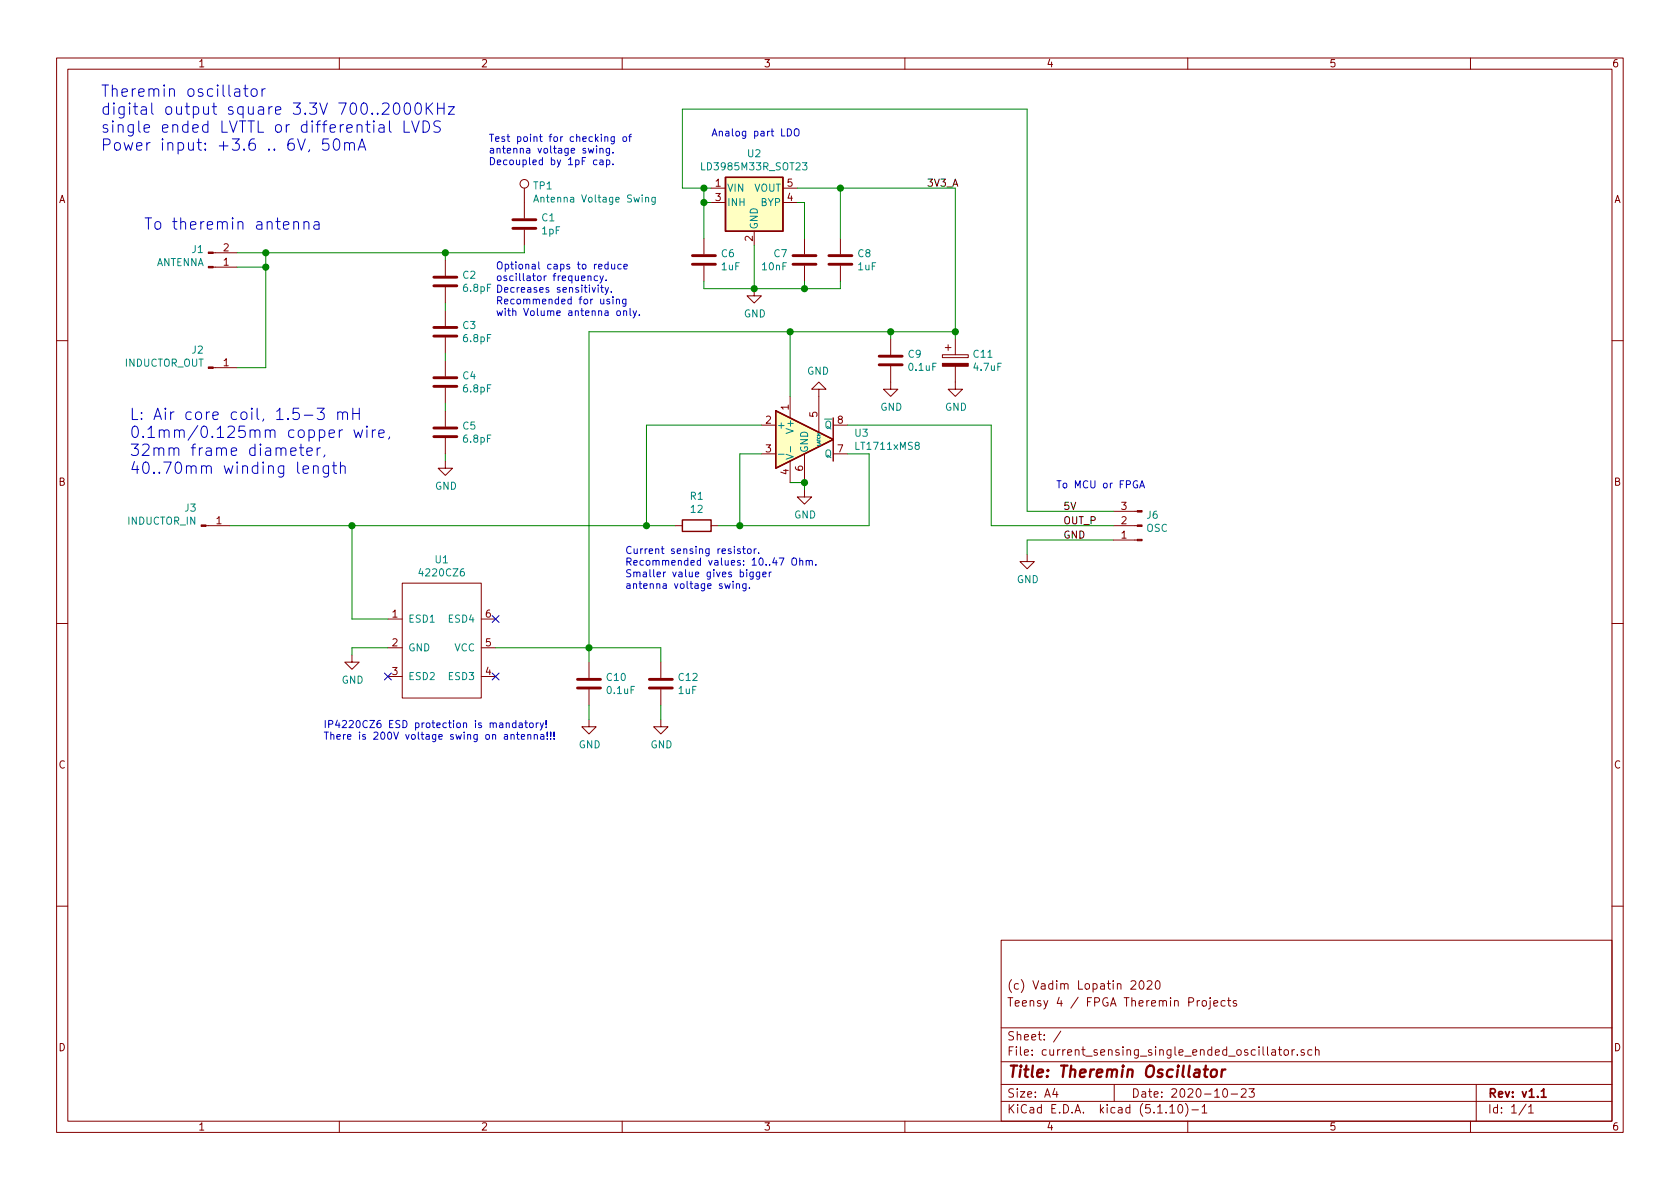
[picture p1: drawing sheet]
<svg xmlns="http://www.w3.org/2000/svg" width="297mm" height="210mm" viewBox="0 0 297 210" stroke-linecap="round" stroke-linejoin="round" font-family="sans-serif">
<g fill="none" stroke="#840000" stroke-width=".18">
<path d="M10 10.3h277v189.9h-277zM12 12.2h273v186.1h-273zM60 10.3v1.9M110 10.3v1.9M160 10.3v1.9M210 10.3v1.9M260 10.3v1.9M92.7 33.3v5.3M125.7 33.3h2.6M125.7 35.8h2.6M138.4 33.3h2.6M138.4 35.8h2.6"/>
<path d="M37.7 44.7h4.2M37.7 47.2h4.2M78.7 46v2.8M78.7 50.8v2.8M78.7 54.9v2.8M78.7 59.7v2.8M92.7 40.6v2.8M124.5 42.2v2.8M124.5 47v2.8M133.3 51v1.3h1.3l-1.3 1.3-1.2-1.3h1.2M133.3 40.9v2.5M142.2 42.2v2.8"/>
<path d="M142.2 47v2.8M148.6 42.2v2.8M148.6 47v2.8M157.5 59.9v2.8M168.9 59.9v2.8M10 60.2h2M37.7 65h4.2M78.7 63.7v2.8M78.7 68.6v2.8M78.7 72.6v2.8M78.7 77.5v2.8M134.6 75.2h2.6"/>
<path d="M139.7 70.1v3.8M144.8 68.8h1.2l-1.2-1.2-1.3 1.2h1.3v7.6M147.3 75.2h2.6M157.5 64.8v4h1.2l-1.2 1.3-1.3-1.3h1.3M166.6 62.7h4.6v.5h-4.6zM167.1 61.5h1M167.6 61v1M168.9 64.8v4h1.3l-1.3 1.3-1.3-1.3h1.3M285 60.2h2M36.4 93h4.2M78.7 81.5v1.3h1.3l-1.3 1.3-1.2-1.3h1.2M119.4 93h1.2"/>
<path d="M125.7 93h1.3M134.6 80.3h2.6M139.7 81.5v3.8M142.2 86.6v1.3h1.3l-1.3 1.2-1.2-1.2h1.2M142.2 80.3v5M147.3 80.3h2.6M181.6 98v1.3h1.3l-1.3 1.3-1.3-1.3h1.3M196.8 93h4.3M196.8 90.4h4.3M196.8 95.5h4.3M10 110.3h2M62.2 115.8v1.3h1.3l-1.3 1.3-1.2-1.3h1.2"/>
<path d="M68.6 109.5h2.5M68.6 114.5h2.5M68.6 119.6h2.5M71.1 103.1h14v20.3h-14zM85.1 109.5h2.5M85.1 114.5h2.5M85.1 119.6h2.5M104.1 117.1v2.8M116.8 117.1v2.8M285 110.3h2M104.1 127.2v1.3h1.3l-1.3 1.3-1.2-1.3h1.2M104.1 121.9v2.8"/>
<path d="M116.8 127.2v1.3h1.3l-1.3 1.3-1.2-1.3h1.2M116.8 121.9v2.8M10 160.2h2M177 166.3h108v32h-108zM200 173.6l.2-.2h.4l.2 .5-.9 1h.9M201.5 173.6l.3-.2a.81 .81 0 0 1 .5 .6 .81 .81 0 0 1-.2 .8l-.2 .1a.79 .79 0 0 1-.4-1.3zM202.8 173.6l.2-.2h.4l.3 .5-.9 1h.9M204.4 173.6l.3-.2a.94 .94 0 0 1 0 1.5l-.4-.3v-.6zM212.6 177.1l.2-.2 .5 .2v.7l-.3 .1-.4-.1zM214 176.9v1.3l-.3 .2M214 176.4v.2M214.6 177.4l.7-.1-.1-.3-.4-.1-.2 .2 .1 .7h.5"/>
<path d="M216.6 177l-.4-.1-.3 .3 .1 .6 .2 .1 .4-.1M217 176.9h.6M217.2 176.4v1.3l.4 .2M218.6 177l-.4-.1-.2 .2 .1 .3 .5 .1v.3h-.6M285 160.2h2M60 198.3v1.9M110 198.3v1.9M160 198.3v1.9M177 194.8h108M177 191.8h108M177 187.8h108M177 181.8h108"/>
<path d="M186.5 192.5l-.4 1h1M186.8 193v1M187.6 182.3l-1.3 2M197 191.8v3M206.8 195.8l.5-.5v1.5M206.8 196.8h.9M208.5 195.4l.1-.1a.8 .8 0 0 1 .5 .8 .8 .8 0 0 1-.5 .7 1 1 0 0 1-.1-1.4zM209.6 195.1a1.71 1.71 0 0 1 0 2.3M210 198.3v1.9M210.7 196.3h1.2M212.5 195.8l.5-.5v1.5M212.5 196.8h.9"/>
<path d="M216.3 192.7l.4-.2a.94 .94 0 0 1 0 1.5 .79 .79 0 0 1-.4-1.3zM217.7 193.5h1.1M219.5 192.7l.2-.2h.3l.3 .2v.3v.2l-.9 .8h.9M220.8 192.5h1l-.5 .6 .4 .1v.7l-.2 .1-.7-.1M224.9 185.7h.6v.9M225.5 186h-.5a.29 .29 0 0 0-.2 .3 .29 .29 0 0 0 .2 .3l.5-.1M226 185.6h.6M226.2 185.1v1.3l.4 .2M227.1 185.7l.2-.1 .4 .1v.8l-.2 .1-.4-.1zM228.4 185.6v1M228.9 185.6l-.5 .3M229.4 186.5v.1"/>
<path d="M230.6 185.7l-.4-.1-.2 .2 .1 .2 .5 .2v.3h-.6M232 185.7l-.5-.1-.3 .3 .1 .6 .2 .1 .5-.1M232.6 185.7l.2-.1 .3 .1 .1 .9M232.6 185.1v1.5M260 198.3v1.9M261 191.8v6.5M269.8 195.2l-1.2 2M270.3 195.8l.4-.5v1.5M270.3 196.8h.8"/>
<circle cx="92.7" cy="32.5" r=".76"/>
</g>
<path d="M272.5 193l.4-.5v1.5M272.5 194h.9" fill="none" stroke="#840000" stroke-width=".3"/>
<path d="M212.8 189.1h.8M213.2 188.4l-.2 1.8 .1 .1 .3 .1M214.4 189.2a.51 .51 0 0 1 .8 .3l-.1 .6a.56 .56 0 0 1-.5 .4 .56 .56 0 0 1-.6-.4l.1-.6zM216.1 189.1l-.2 1.3M216.7 189.1a.55 .55 0 0 0-.7 .4" fill="none" stroke="#840000" stroke-width=".41"/>
<g fill="none" stroke="#840000" stroke-width=".51">
<path d="M90.7 38.9h4M76.7 59.4h4.1M76.7 57.9h4.1M76.7 50.5h4.1M76.7 49h4.1M90.7 40.4h4M122.4 46.7h4.1M122.4 45.2h4.1M140.2 46.7h4.1M140.2 45.2h4.1M146.6 46.7h4M146.6 45.2h4"/>
<path d="M76.7 77.2h4.1M76.7 75.7h4.1M76.7 68.3h4.1M76.7 66.8h4.1M155.4 64.5h4.1M155.4 63h4.1M102.1 121.7h4.1M102.1 120.1h4.1M114.8 121.7h4.1M114.8 120.1h4.1"/>
</g>
<g fill="#840000" stroke="#840000" stroke-width=".18">
<path d="M166.6 64.3h4.6v.5h-4.6z"/>
<path d="M201.1 90.3h.8v.2h-.8z"/>
<path d="M201.1 92.8h.8v.3h-.8z"/>
<path d="M201.1 95.4h.8v.2h-.8z"/>
<path d="M35.6 92.8h.8v.3h-.8z"/>
<path d="M36.8 44.6h.9v.2h-.9z"/>
<path d="M36.8 47.1h.9v.3h-.9z"/>
<path d="M36.8 64.9h.9v.2h-.9z"/>
</g>
<g fill="#ffffc2" stroke="#ffffc2" stroke-width=".18">
<path d="M128.3 31.4h10.1v9.5h-10.1z"/>
<path d="M137.2 72.6l10.1 5.1-10.1 5.1z"/>
</g>
<path d="M128.3 31.4h10.1v9.5h-10.1zM137.2 72.6l10.1 5.1-10.1 5.1zM147.3 73.9v7.6M120.6 91.9h5.1v2.1h-5.1z" fill="none" stroke="#840000" stroke-width=".25"/>
<path d="M94.4 35.7l.4-1.2 .4 1.2M94.5 35.4h.6M114.1 35l.2-.1h.3l.1 .8M115.8 34.9v1l-.2 .3-.3-.1M115.8 34.9h-.3l-.3 .2 .2 .6h.4M124.1 28.8v1.2h.6M141.9 28.8h.8l-.4 .5 .3 .1v.6h-.5l-.2-.1M139.8 79v.9M137.6 80.3h1M139 80.3l1.3 .5-1.3 .4" fill="none" stroke="#008484" stroke-width=".18"/>
<g fill="none" stroke="#008400" stroke-width=".18">
<path d="M124.5 35.8h1.2M124.5 33.3v8.9M125.7 33.3h-5.1v-14h61v71.1h15.2M141 35.8h1.2v6.4M141 33.3h27.9v26.6M148.6 33.3v8.9M41.9 47.2h5.1M47 44.7v20.3h-5.1M78.7 44.7v1.3M78.7 53.6v1.3M92.7 43.4v1.3h-50.8M124.5 49.8v1.2h24.1v-1.2"/>
<path d="M133.3 43.4v7.6M139.7 58.7v11.4M142.2 49.8v1.2M157.5 58.7v1.2M168.9 58.7h-64.8v58.4M78.7 62.5v1.2M78.7 71.4v1.2M134.6 75.2h-20.3v17.8M149.9 75.2h25.4v17.8h21.5M40.6 93h78.8M62.2 93v16.5h6.4M78.7 80.3v1.2"/>
<path d="M134.6 80.3h-3.8v12.7M139.7 85.3h2.5v1.3M149.9 80.3h3.8v12.7h-26.7M196.8 95.5h-15.2v2.5M68.6 114.5h-6.4v1.3M87.6 114.5h29.2v2.6M104.1 124.7v2.5M116.8 124.7v2.5"/>
</g>
<g fill="none" stroke="#0000c2" stroke-width=".18">
<path d="M41.5 15.8l.2-.1 .6 .1 .1 1.2M42.4 16.2l-.7 .1a.39 .39 0 0 0-.3 .4 .39 .39 0 0 0 .3 .3l.7-.1M43.1 15.7h.7M43.4 15v1.7l.1 .2 .3 .1M44.5 15.9a.55 .55 0 0 1 .5-.2 .55 .55 0 0 1 .5 .4v.6a.55 .55 0 0 1-.6 .4 .55 .55 0 0 1-.5-.4zM46.3 15.7v1.3M46.9 15.7l-.4 .1-.2 .3M69.7 18.4a.49 .49 0 0 1 .5-.2 .49 .49 0 0 1 .4 .4 1.03 1.03 0 0 1-.6 1.6 1.18 1.18 0 0 1-.4-1.6zM71.6 18.4a.49 .49 0 0 1 .5-.2 .49 .49 0 0 1 .4 .4 1.04 1.04 0 0 1-.6 1.6 1.25 1.25 0 0 1-.3-1.8zM73.6 18.4a.49 .49 0 0 1 .5-.2 .49 .49 0 0 1 .3 .4 1.18 1.18 0 0 1-.4 1.6 .51 .51 0 0 1-.5-.4 1.66 1.66 0 0 1 .1-1.4zM75.4 18.2v2M75.6 19.1l.9 1.1"/>
<path d="M76.5 18.2l-1.1 1.1M77.4 18.2v2M77.4 19.1h1.1M78.5 18.2v2M79.3 18.9h1l-1 1.3h1M51.9 39.4a.47 .47 0 0 1 .9 .1v1M53.7 39.4a.52 .52 0 0 1 .8-.1l.1 1.2M53.7 39.2v1.3M55.6 39.3l.2-.1 .5 .1 .1 1.2M56.4 39.7l-.6 .1a.39 .39 0 0 0-.3 .4 .39 .39 0 0 0 .3 .3l.6-.1M58.1 24.6h-1l-.1 .9 .3-.2 .7 .1 .2 .3-.1 .7-.3 .2h-.5l-.3-.2M59.1 24.7a.49 .49 0 0 1 .5-.1 .49 .49 0 0 1 .4 .3 1.15 1.15 0 0 1-.4 1.7h-.2a1.23 1.23 0 0 1-.3-1.9z"/>
<path d="M60.9 25.4a.52 .52 0 0 1 .8-.1l.1 1.3M60.9 25.2v1.4M61.8 25.5l.3-.3 .5 .1 .1 1.3M63.3 26.6l.7-2 .7 2M63.5 26h1M68.9 21.4v1.7l.3 .3M71.5 21.4v2h.9M72.8 21.4l.7 2 .6-2M74.8 21.4a1.06 1.06 0 0 1 1.1 .6 1.06 1.06 0 0 1-.3 1.3l-.8 .1zM77.9 21.5l-.3-.1-.7 .1a.47 .47 0 0 0-.2 .5 .47 .47 0 0 0 .4 .3 .7 .7 0 0 1 .8 .7l-.4 .4-.8-.1M104 26.2l.3 .9 .2-.6 .2 .6 .3-.9M105.5 26.2v.9"/>
<path d="M105.5 28.3h-.3l-.3 .2 .2 .6h.4M106.1 26.4l.1-.2 .4 .1v.8M106.1 28.3h.5v.8M106.1 26.2v.9M106.6 28.6h-.4l-.2 .2 .1 .3h.5M106.9 24.3l.2-.1h.3l.1 .8M106.9 24.2v.8M107.2 28.3h.4l.2 .2-.1 .6h-.5M107.2 28.3v1.3M107.8 26.2l-.1 1.2-.2 .1-.3-.1M107.8 26.3l-.4-.1-.2 .3 .1 .5h.5M108.4 26.9v.2"/>
<path d="M108.4 29v.1M108.6 24.2v1.1l-.2 .1h-.3M108.6 24.2h-.3l-.3 .2 .1 .6h.5M110.2 24.3l.2-.1 .3 .1 .1 .5-.1 .2h-.3l-.2-.1zM111.2 24.2h.4M111.6 23.7l-.3 .2v1.1M139.2 22.8a.64 .64 0 0 1 .8 .6 .64 .64 0 0 1-.8 .6zM140.5 23a.45 .45 0 0 1 .7 0 .88 .88 0 0 1-.2 1h-.4a1.07 1.07 0 0 1-.1-1zM104 48.9l.1-.1h.3l.1 .8M104 48.8v.8M104.7 50.8l.3 .9 .3-.9M105.7 48.8h-.4l-.2 .2 .1 .6h.5"/>
<path d="M105.8 50.4v.1M105.8 50.8v.9M106.1 48.8l.3 .8M106.2 50.8h.5M106.4 50.4v1.1l.3 .2M106.7 48.8l-.5 1.1-.1 .2M107 50.8l.3 .9M107.2 49.5v.1M107.5 46.8l-.3-.1-.3 .3 .1 .5h.5M107.5 46.3v1.3M107.6 50.8l-.4 1.2-.2 .1M107.8 53l-.3-.1-.2 .2v.2l.5 .1v.3h-.5"/>
<path d="M108.1 51.6v.1M108.1 46.7l.1 .8 .3 .1 .2-.2M108.4 52.5v.1M108.4 52.9v.8M108.7 46.7v.9M109 53l.2-.1 .3 .1v.7M109 52.9v.8M109.1 55.1l.2-.1 .4 .1v.5l-.1 .1-.3 .1-.2-.1zM109.8 46.8l-.3-.1-.3 .3 .1 .5h.5M110.3 55.1l.1-.1h.3l.1 .8M110.3 55v.8M110.3 47.1l.6-.1-.1-.2-.3-.1-.2 .2 .1 .6h.4"/>
<path d="M110.7 52.9l-.1 1.1-.2 .2-.3-.1M110.7 53l-.4-.1-.2 .2 .1 .6h.5M111.4 54.5v1.1l.2 .2M111.9 55l.3 .8M112.5 55l-.4 1.1-.2 .1M113 55.7v.1M51.4 79.9l.9-.2-.1-.4-.5-.1-.3 .3 .1 .9 .2 .1 .5-.1M52.9 79.2h.8M53.2 78.5v1.7l.1 .2 .4 .1M53.8 73.4h1.5M54.3 79.9l.9-.2-.1-.4-.5-.1-.3 .3 .1 .9 .2 .1 .5-.1M56.1 72.2h1.2l-.7 .7a.59 .59 0 0 1 .7 .4v.5l-.4 .4h-.5l-.3-.2"/>
<path d="M56.1 79.2v1.3M56.6 79.2l-.3 .1-.2 .3M59.7 73a.49 .49 0 0 1 .9 .1v1.1M59.7 72.8v1.4M60.6 73.1l.1-.2a.5 .5 0 0 1 .7 .2v1.1M60.6 76l-.4 .1-.2 .3M62.4 72.2v2M62.4 73.1h1.1M62.6 76l.4 1.4 .3-1 .4 1 .4-1.4M63.5 72.2v2M64.9 75.4l-.1 .1h.2l-.1-.1v.1M64.9 76v1.4"/>
<path d="M65.8 76v1.4M66.4 76l-.4 .1-.2 .3M67 76.7l.9-.2-.1-.4-.5-.1-.3 .3 .1 1 .2 .1 .5-.1M68.9 77.3l-.2 .3M55.4 82.6a.47 .47 0 0 1 .9 0v1.1M55.4 82.4v1.3M57.4 80.4l-.2 .4M58.1 82.4v1.6a.56 .56 0 0 1-.9 .3M58.1 82.5l-.6-.1-.4 .3v.6l.2 .3 .2 .1 .6-.1M58.8 82.4h.7M59 81.7v1.7l.1 .2 .4 .1M60.2 82.6a.47 .47 0 0 1 .8 0v1.1"/>
<path d="M60.2 81.7v2M130.9 97.1l-.3-.1-.2 .2 .1 .2 .4 .1v.3h-.5M131.3 97h.5M131.5 96.6v1.1l.3 .2M132.3 97.1l.3-.1 .2 .3-.1 .5-.3 .1-.2-.1zM133.3 97v.9M133.7 97l-.4 .3M134.1 97.8v.1M140.1 98.9a.45 .45 0 0 1 .7 0 .88 .88 0 0 1-.3 1h-.3a1.07 1.07 0 0 1-.1-1zM141.4 99.2l.2-.1 .3 .1v.7M141.4 98.7v1.2M142.5 99.2l.2-.1 .3 .1 .1 .7"/>
<path d="M142.5 99.1v.8M143.1 99.3l.2-.2 .3 .1v.7M144.2 99.8v.1M201.5 86.3l.4-1.3 .5 1.3M201.6 85.9h.6M128.1 103.2l.3 .9 .2-.7 .3 .7 .2-.9M129.6 103.2v.9M130.2 103.3l.2-.1 .3 .1 .1 .8M130.2 103.2v.9M131.9 103.2v1.2l-.3 .1-.2-.1M131.9 103.3l-.4-.1-.2 .2 .1 .6h.5M132 100.7v.2"/>
<path d="M132 101.2v.8M132.5 103.9v.2M133.2 101.2l-.1 1.1-.2 .1h-.3M133.2 101.2h-.4l-.2 .2 .1 .5h.5M134.3 101.2v1.1l-.2 .1h-.3M134.3 101.2h-.3l-.3 .2 .1 .5h.5M134.9 101.6l.6-.1-.1-.3h-.3l-.2 .1v.6h.5M136 101.2v.8M136.4 101.2l-.4 .2M90.3 130l.2-.1h.3l.1 .8M91.2 127.9l-.4-.1-.2 .3 .1 .5h.5M91.2 127.4v1.3"/>
<path d="M91.3 129.9h.5M91.5 129.5v1.1l.3 .1M91.8 127.9h.5l.1 .8M92.2 130.3l.6-.1-.1-.3h-.3l-.2 .2v.6h.5M92.4 128.1l-.5 .1-.2 .2 .1 .2h.6M92.8 127.8h.5M93 127.4v1.1l.3 .2M93.3 130l.2-.1h.3l.1 .8M93.3 129.9v.8M93.7 128l.2-.2 .3 .2 .1 .4-.1 .2-.3 .1-.2-.2zM94.5 130l.1-.1h.3l.1 .8M94.5 129.9v.8"/>
<path d="M94.8 127.8v.9M95.2 127.8l-.4 .3M95.5 127.8l.3 .9M95.6 129.9h.5l.1 .8M96.1 127.8l-.4 1.2-.2 .1M96.2 130.2h-.5l-.1 .2v.3h.6M96.6 128.5v.2M96.6 127.4v.8M96.8 130.6v.1M96.8 129.5v.7M97.4 130.6v.1M97.4 129.5v.7"/>
<path d="M98 130.6v.1M98 129.5v.7"/>
</g>
<g fill="#008400" stroke="#008400" stroke-width=".25">
<circle cx="47" cy="47.2" r=".51"/>
<circle cx="124.5" cy="33.3" r=".51"/>
<circle cx="114.3" cy="93" r=".51"/>
<circle cx="62.2" cy="93" r=".51"/>
<circle cx="139.7" cy="58.7" r=".51"/>
<circle cx="104.1" cy="114.5" r=".51"/>
<circle cx="130.8" cy="93" r=".51"/>
<circle cx="47" cy="44.7" r=".51"/>
<circle cx="142.2" cy="85.3" r=".51"/>
<circle cx="168.9" cy="58.7" r=".51"/>
<circle cx="148.6" cy="33.3" r=".51"/>
<circle cx="142.2" cy="51" r=".51"/>
<circle cx="124.5" cy="35.8" r=".51"/>
<circle cx="157.5" cy="58.7" r=".51"/>
<circle cx="78.7" cy="44.7" r=".51"/>
<circle cx="133.4" cy="51" r=".51"/>
</g>
<path d="M68 119l1.2 1.2M69.2 119l-1.2 1.2M87 119l1.2 1.2M87 108.9l1.2 1.2M88.2 119l-1.2 1.2M88.2 108.9l-1.2 1.2" fill="none" stroke="#000084" stroke-width=".18"/>
<g font-size="2.8" fill="#0000c2">
<text x="17.8" y="17.1">Theremin oscillator</text>
<text x="17.8" y="20.3">digital output square 3.3V 700..2000KHz</text>
<text x="17.8" y="23.5">single ended LVTTL or differential LVDS</text>
<text x="17.8" y="26.7">Power input: +3.6 .. 6V, 50mA</text>
<text x="25.4" y="40.6">To theremin antenna</text>
<text x="22.9" y="74.3">L: Air core coil, 1.5-3 mH</text>
<text x="22.9" y="77.5">0.1mm/0.125mm copper wire,</text>
<text x="22.9" y="80.6">32mm frame diameter,</text>
<text x="22.9" y="83.8">40..70mm winding length</text>
</g>
<text font-size="2.8" fill="#840000" x="178" y="190.5">Title: Theremin Oscillator</text>
<g font-size="2.1" fill="#840000">
<text x="178" y="178">Teensy 4 / FPGA Theremin Projects</text>
<text x="178" y="175">(c) Vadim Lopatin 2020</text>
<text x="178" y="184">Sheet: /</text>
<text x="178" y="186.7">File: current_sensing_single_ended_oscillator.sch</text>
<text x="178" y="196.9">KiCad E.D.A. kicad (5.1.10)-1</text>
<text x="178" y="194.1">Size: A4</text>
<text x="200" y="194.1">Date: 2020-10-23</text>
<text x="263" y="194.1">Rev: v1.1</text>
<text x="263" y="196.9">Id: 1/1</text>
</g>
<g font-size="1.8" fill="#840000">
<text x="35" y="11.9">1</text>
<text x="85" y="11.9">2</text>
<text x="135" y="11.9">3</text>
<text x="185" y="11.9">4</text>
<text x="235" y="11.9">5</text>
<text x="285" y="11.9">6</text>
<text x="10.4" y="35.9">A</text>
<text x="126.5" y="33">1</text>
<text x="126.5" y="35.6">3</text>
<text x="139.2" y="35.6">4</text>
<text x="139.2" y="33">5</text>
<text x="285.4" y="35.9">A</text>
<text x="39.5" y="47">1</text>
<text x="39.5" y="44.4">2</text>
<text x="133.1" y="42.6" transform="rotate(-90 133.1 42.6)">2</text>
<text x="39.5" y="64.8">1</text>
<text x="135.4" y="74.9">2</text>
<text x="139.4" y="72.5" transform="rotate(-90 139.4 72.5)">1</text>
<text x="144.5" y="73.8" transform="rotate(-90 144.5 73.8)">5</text>
<text x="148.1" y="74.9">8</text>
<text x="135.4" y="80">3</text>
<text x="139.4" y="83.9" transform="rotate(-90 139.4 83.9)">4</text>
<text x="142" y="83.3" transform="rotate(-90 142 83.3)">6</text>
<text x="148.1" y="80">7</text>
<text x="10.4" y="85.9">B</text>
<text x="285.4" y="85.9">B</text>
<text x="38.3" y="92.7">1</text>
<text x="198.3" y="95.2">1</text>
<text x="198.3" y="92.7">2</text>
<text x="198.3" y="90.2">3</text>
<text x="69.4" y="109.2">1</text>
<text x="85.9" y="109.2">6</text>
<text x="69.4" y="114.3">2</text>
<text x="69.4" y="119.4">3</text>
<text x="85.9" y="119.4">4</text>
<text x="85.9" y="114.3">5</text>
<text x="10.4" y="135.9">C</text>
<text x="285.4" y="135.9">C</text>
<text x="10.4" y="185.9">D</text>
<text x="285.4" y="185.9">D</text>
<text x="35" y="199.9">1</text>
<text x="85" y="199.9">2</text>
<text x="135" y="199.9">3</text>
<text x="185" y="199.9">4</text>
<text x="235" y="199.9">5</text>
<text x="285" y="199.9">6</text>
</g>
<g font-size="1.8" fill="#0000c2">
<text x="86.4" y="25.1">Test point for checking of</text>
<text x="86.4" y="27.1">antenna voltage swing.</text>
<text x="86.4" y="29.2">Decoupled by 1pF cap.</text>
<text x="125.7" y="24.1">Analog part LDO</text>
<text x="87.6" y="47.6">Optional caps to reduce</text>
<text x="82" y="51.6">6.8pF Decreases sensitivity.</text>
<text x="87.6" y="49.7">oscillator frequency.</text>
<text x="87.6" y="53.8">Recommended for using</text>
<text x="87.6" y="55.9">with Volume antenna only.</text>
<text x="186.7" y="86.4">To MCU or FPGA</text>
<text x="110.5" y="98">Current sensing resistor.</text>
<text x="110.5" y="100">Recommended values: 10..47 Ohm.</text>
<text x="110.5" y="102.1">Smaller value gives bigger</text>
<text x="110.5" y="104.1">antenna voltage swing.</text>
<text x="57.1" y="128.7">IP4220CZ6 ESD protection is mandatory!</text>
<text x="57.1" y="130.8">There is 200V voltage swing on antenna!!!</text>
</g>
<g font-size="1.8" fill="#008484">
<text x="132.2" y="27.8">U2</text>
<text x="94.4" y="33.5">TP1</text>
<text x="95.4" y="35.8">Antenna Voltage Swing</text>
<text x="124.6" y="30.1">LD3985M33R_SOT23</text>
<text x="128.5" y="33.9">VIN</text>
<text x="133.3" y="33.9">VOUT</text>
<text x="95.8" y="39.1">C1</text>
<text x="95.9" y="41.4">1pF</text>
<text x="128.5" y="36.4">INH</text>
<text x="134" y="40.6" transform="rotate(-90 134 40.6)">GND</text>
<text x="134.5" y="36.4">BYP</text>
<text x="27.6" y="47.1">ANTENNA</text>
<text x="34" y="44.7">J1</text>
<text x="127.6" y="45.5">C6</text>
<text x="127.6" y="47.8">1uF</text>
<text x="134.8" y="47.8">10nF</text>
<text x="136.9" y="45.5">C7</text>
<text x="151.7" y="45.5">C8</text>
<text x="151.7" y="47.8">1uF</text>
<text x="81.9" y="49.3">C2</text>
<text x="81.9" y="58.2">C3</text>
<text x="131.5" y="56.1">GND</text>
<text x="22" y="64.8">INDUCTOR_OUT</text>
<text x="34" y="62.5">J2</text>
<text x="82" y="60.5">6.8pF</text>
<text x="160.6" y="63.3">C9</text>
<text x="160.8" y="65.6">0.1uF</text>
<text x="172.2" y="63.3">C11</text>
<text x="172.3" y="65.6">4.7uF</text>
<text x="81.9" y="67.1">C4</text>
<text x="82" y="69.4">6.8pF</text>
<text x="142.7" y="66.3">GND</text>
<text x="81.9" y="76">C5</text>
<text x="137.3" y="75.8">+</text>
<text x="140.3" y="76.2" transform="rotate(-90 140.3 76.2)">V+</text>
<text x="145.8" y="75.8">Q</text>
<text x="151.2" y="77.2">U3</text>
<text x="155.7" y="72.6">GND</text>
<text x="167.1" y="72.6">GND</text>
<text x="82" y="78.3">6.8pF</text>
<text x="142.9" y="80.1" transform="rotate(-90 142.9 80.1)">GND</text>
<text x="145.8" y="80.9">Q</text>
<text x="151.6" y="79.5">LT1711xMS8</text>
<text x="76.9" y="86.6">GND</text>
<text x="122.1" y="88.4">R1</text>
<text x="22.6" y="92.8">INDUCTOR_IN</text>
<text x="32.7" y="90.5">J3</text>
<text x="122.2" y="90.7">12</text>
<text x="140.4" y="91.7">GND</text>
<text x="202.7" y="94.1">OSC</text>
<text x="202.8" y="91.7">J6</text>
<text x="74.5" y="101.9">4220CZ6</text>
<text x="77" y="99.6">U1</text>
<text x="179.8" y="103.1">GND</text>
<text x="72.1" y="110.1">ESD1</text>
<text x="79.5" y="110.1">ESD4</text>
<text x="72.1" y="115.2">GND</text>
<text x="80.3" y="115.2">VCC</text>
<text x="60.4" y="120.9">GND</text>
<text x="72.1" y="120.3">ESD2</text>
<text x="79.5" y="120.3">ESD3</text>
<text x="107.3" y="120.4">C10</text>
<text x="107.4" y="122.7">0.1uF</text>
<text x="120" y="122.7">1uF</text>
<text x="120" y="120.4">C12</text>
<text x="102.3" y="132.3">GND</text>
<text x="115" y="132.3">GND</text>
</g>
<g font-size="1.8">
<text x="163.8" y="33">3V3_A</text>
<text x="188" y="92.7">OUT_P</text>
<text x="188" y="95.2">GND</text>
<text x="188" y="90.2">5V</text>
</g>
<text font-size=".7" fill="#008484" x="145" y="79" transform="rotate(-90 145 79)">LATCH</text>
</svg>
